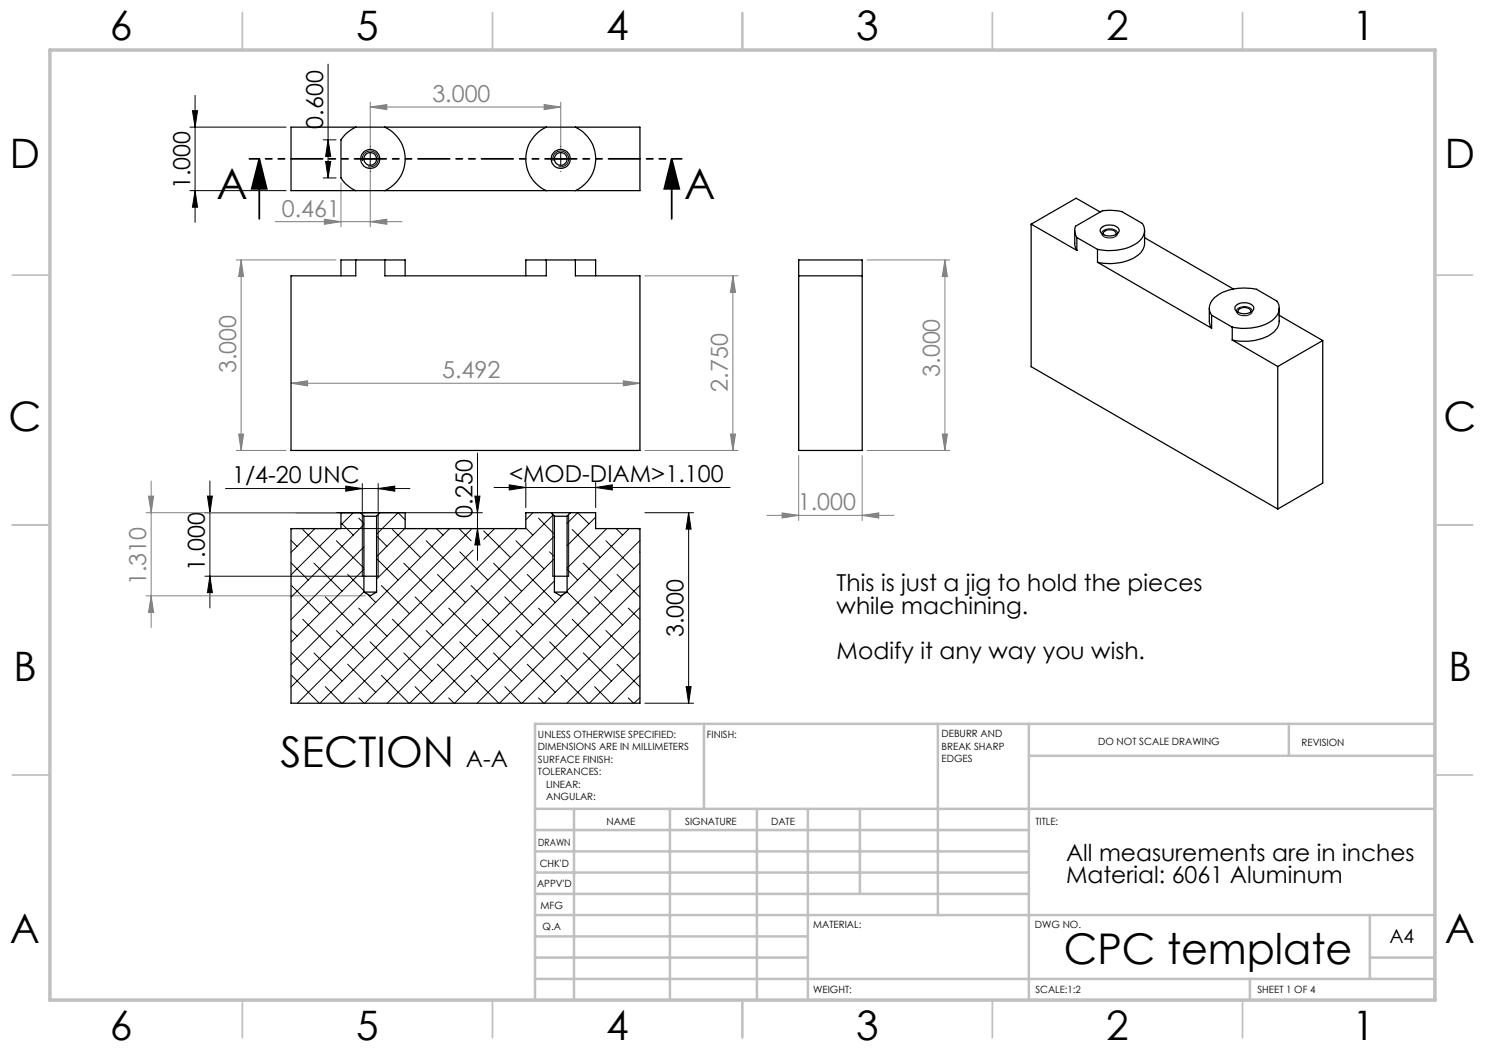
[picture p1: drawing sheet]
<svg xmlns="http://www.w3.org/2000/svg" width="297mm" height="210mm" viewBox="0 0 297 210" stroke-linecap="round" stroke-linejoin="round" font-family="sans-serif">
<path d="M51.9 31.8l1.4 6h-3zM51.9 31.8v12M134.3 31.8l1.6 6h-3zM134.3 31.8v12" fill="none" stroke="#000" stroke-width=".35"/>
<g fill="none" stroke="#000" stroke-width=".2">
<path d="M39 19.1v25.4M65.6 12.8v22.8M38 25.4h19.2M38 38.1h19.2M38.5 22.1h1l-.5 3.3zM39 38.1l.5 3.3h-1zM64.6 35.6h2.6M64.6 28h2.6M65.1 32.3h1l-.5 3.3zM65.6 28l.5 3.3h-1zM72.5 32.2a1.59 1.59 0 0 1 1.5-2 1.59 1.59 0 0 1 1.7 1.8 1.59 1.59 0 0 1-2.1 1.3M72.8 31.8h2.5"/>
<path d="M74 30.5v2.5M110.6 32.2a1.59 1.59 0 0 1 1.5-2 1.59 1.59 0 0 1 1.7 1.8 1.59 1.59 0 0 1-2.1 1.3M110.9 31.8h2.5M112.1 30.5v2.5M220.6 46.2a2.16 2.16 0 0 1 2.8 .3 .97 .97 0 0 1-1.1 1.1 1.58 1.58 0 0 1-2-.9zM247.4 61.9a2.06 2.06 0 0 1 3 .2 1.41 1.41 0 0 1-1.9 1l-.7-.2a.73 .73 0 0 1-.4-1zM41.5 99.2h1l-.5 3.3zM42 96.2v25.4M45.1 97.7h36.9M69.1 97.2l3.4 .5-3.4 .5zM72.5 96.7v5.6M75.6 97.7l3.4-.5v1z"/>
<path d="M75.6 96.7v5.6M95 99.2h1l-.5 3.3zM95.5 90.6v21.5M98.8 97.5h47.2M101.8 97l3.4 .5-3.4 .5zM105.2 96.5v5M119.1 97.5l3.3-.5v1zM119.1 96.5v5M41 102.5h55.5M41 115.2h32.1M42 115.2l.5 3.3h-1zM59.2 105.7h37.3"/>
<path d="M72.5 102.9v12.3M75.6 102.9v12.3M95.5 105.7l.5 3.3h-1zM110.6 102.9v12.3M113.7 102.9v12.3M129 102.5h9.7M137.7 102.5l.5 3.3h-1zM137.7 102.5v38.1M137.2 137.3h1l-.5 3.3zM129 140.6h9.7"/>
</g>
<g fill="none" stroke="#808080" stroke-width=".2">
<path d="M68.2 36.6v8.8M74 21.4l3.4-.5v1zM74 20.4v10.4M74 32.8v12.6M74 21.4h38.1M108.8 20.9l3.3 .5-3.3 .5zM112.1 20.4v10.4M47.2 52h20M48.2 52l.5 3.3h-1zM48.2 52v38.1M55 44.3h25.4M64.9 43.8l3.3 .5-3.3 .6z"/>
<path d="M74 44.3l3.4-.5v1.1zM129 55.2h18.6M146.6 55.2l.5 3.3h-1zM146.6 55.2v34.9M173.4 52h16.6M189 52v38.1M189 52l.5 3.3h-1zM58.2 76.7l3.3-.5v1zM58.2 76.7h69.8M124.7 76.2l3.3 .5-3.3 .5zM29.7 99.2h1l-.5 3.3zM30.2 96.2v29.3"/>
<path d="M47.2 90.1h10M47.7 86.8h1l-.5 3.3zM129 90.1h18.6M146.1 86.8h1l-.5 3.3zM159.7 91.1v13M172.4 91.1v13M173.4 90.1h16.6M188.5 86.8h1l-.5 3.3zM29.2 119.2h43.9M29.2 102.5h38M30.2 119.2l.5 3.3h-1zM153.4 103.1h25.4"/>
<path d="M156.4 102.6l3.3 .5-3.3 .5zM172.4 103.1l3.4-.5v1z"/>
</g>
<path d="M136.4 31.8h-86.5" fill="none" stroke="#000" stroke-width=".35" stroke-dasharray="6.3 1.3 1.3 1.3 1.3 1.3" stroke-dashoffset="4.4"/>
<g fill="none" stroke="#c0c0c0" stroke-width=".35">
<path d="M48.5 2.5v7.5M98.5 2.5v7.5M148.5 2.5v7.5M198.5 2.5v7.5M248.5 2.5v7.5M2.5 55h7.5M287 55h7.5M2.5 105h7.5M287 105h7.5M2.5 155h7.5M287 155h7.5M48.5 200v7.5"/>
<path d="M98.5 200v7.5M148.5 200v7.5M198.5 200v7.5M248.5 200v7.5"/>
</g>
<g fill="none" stroke="#c0c0c0" stroke-width=".5">
<path d="M140.8 144.8v17M187.6 144.8v38.2M205.8 144.8v55.2M205.8 151.2h81.2M257.8 144.8v6.4M287 144.8h-180v55.2M107 161.8h180M107 178.8h98.8M107 174.5h98.8M107 170.3h98.8M107 166h98.8M114.8 161.8v38.2"/>
<path d="M134 161.8v38.2M151.4 161.8v38.2M161.6 161.8v38.2M172 161.8v17M107 195.8h180M107 191.5h54.6M107 187.3h54.6M107 183h180M250 195.8v4.2M274 191.5h13M274 183v12.8"/>
</g>
<path d="M10 10h277v190h-277z" fill="none" stroke="#c0c0c0" stroke-width=".7"/>
<path d="M71.6 31.8h-.1M74.1 29.3v-.1M74.1 34.3h.1M76.6 31.8h.1M109.7 31.8h-.1M112.2 29.3v-.1M112.2 34.3h.1M114.7 31.8h.1" fill="none" stroke="#000" stroke-width=".2" stroke-dasharray="15.2 1.3 1.3 1.3"/>
<path d="M72.5 115.2h3.1M110.6 115.2h3.1" fill="none" stroke="#000" stroke-width=".25"/>
<g fill="#000">
<path d="M38.5 22.1h1l-.5 3.3zM39 38.1l.5 3.3h-1zM137.7 102.5l.5 3.3h-1zM137.2 137.3h1l-.5 3.3zM41.5 99.2h1l-.5 3.3zM42 115.2l.5 3.3h-1zM95 99.2h1l-.5 3.3zM95.5 105.7l.5 3.3h-1z"/>
<path d="M65.1 32.3h1l-.5 3.3zM65.6 28l.5 3.3h-1z"/>
<path d="M134.3 31.8l1.6 6h-3zM51.9 31.8l1.4 6h-3z"/>
<path d="M75.6 97.7l3.4-.5v1zM69.1 97.2l3.4 .5-3.4 .5z"/>
<path d="M101.8 97l3.4 .5-3.4 .5zM119.1 97.5l3.3-.5v1z"/>
</g>
<g fill="#808080">
<path d="M124.7 76.2l3.3 .5-3.3 .5zM58.2 76.7l3.3-.5v1zM172.4 103.1l3.4-.5v1zM156.4 102.6l3.3 .5-3.3 .5z"/>
<path d="M74 21.4l3.4-.5v1zM108.8 20.9l3.3 .5-3.3 .5zM64.9 43.8l3.3 .5-3.3 .6zM74 44.3l3.4-.5v1.1z"/>
<path d="M188.5 86.8h1l-.5 3.3zM189 52l.5 3.3h-1z"/>
<path d="M146.1 86.8h1l-.5 3.3zM146.6 55.2l.5 3.3h-1zM30.2 119.2l.5 3.3h-1zM29.7 99.2h1l-.5 3.3z"/>
<path d="M48.2 52l.5 3.3h-1zM47.7 86.8h1l-.5 3.3z"/>
</g>
<g fill="none" stroke="#000" stroke-width=".25">
<path d="M58.2 25.4h69.8v12.7h-69.8zM71.2 25.4a7 7 0 0 0-3 2.6v7.6a7 7 0 0 0 3 2.5M77 25.4a7 7 0 0 1 4 6.4 7 7 0 0 1-4 6.3M109.3 25.4a7 7 0 0 0-4.1 6.4 7 7 0 0 0 4.1 6.3M115.1 25.4a7 7 0 0 1 4 6.4 7 7 0 0 1-4 6.3M71.2 52h-3v3.2M71.2 52h5.8M71.2 52v3.2h-13v34.9h69.8v-34.9h-12.9v-3.2M77 52h4v3.2M77 52v3.2h32.3v-3.2M109.3 52h-4.1v3.2M109.3 52h5.8"/>
<path d="M115.1 52h4v3.2M159.7 52h12.7v38.1h-12.7zM159.7 55.2h12.7M206.2 44.8l9.2 5.3M206.2 44.8v28.5l49.4 28.5M214.9 46.1v2.9l.5 1.1M215.4 47.5a2.45 2.45 0 0 1-.3-2.2l5.4-3.2a12 12 0 0 1 3.9 .2l4.1 2.4a2.87 2.87 0 0 1-1.4 4.1 11 11 0 0 1-7.6 1.1M215.4 47.5l4.1 2.4M215.4 47.5v2.6M219.5 49.9v2.5M219.5 52.4l22.8 13.2M220 42.4l-4.8-2.8-9 5.2"/>
<path d="M220.2 45.6a2.54 2.54 0 0 1 3.6 .2 1.04 1.04 0 0 1-1.1 1.3 2.23 2.23 0 0 1-2.7-.9zM220.7 46.9a.69 .69 0 0 1 .8-.9 1.21 1.21 0 0 1 1.7 .8l-.1 .1M228.9 46.1v2.6a3.7 3.7 0 0 1-2.8 3.2 11.2 11.2 0 0 1-6.6 .5M228.9 47.5l17.8 10.3M241.9 61.7v2.8l.4 1.1M242.3 63a2.84 2.84 0 0 1 1.4-4.1 10.8 10.8 0 0 1 7.6-1.1l4.1 2.4a2.76 2.76 0 0 1-1 3.9 10.6 10.6 0 0 1-7.9 1.3M242.3 63v2.6M242.3 63l4.2 2.4M246.5 65.4v2.6M246.5 68l9.1 5.3M247.3 61a2.65 2.65 0 0 1 3.4 .4 1.09 1.09 0 0 1-1 1.2 2.2 2.2 0 0 1-2.7-.9v-.3zM247.7 62.5a.69 .69 0 0 1 .7-.9 1.19 1.19 0 0 1 1.7 .8l-.1 .1"/>
<path d="M255.6 73.3v28.5M255.8 61.7v2.5a4.1 4.1 0 0 1-3.2 3.5 11.2 11.2 0 0 1-6.1 .3M255.8 63.1l8.7 5M264.5 68.1v28.5l-8.9 5.2M264.5 68.1l-8.9 5.2M72.1 102.5h3.9M72.1 102.5h-3.9v3.2h-10v34.9h69.8v-34.9h-8.9v-3.2h-5M72.1 102.5l.7 .7M72.8 118.4h2.5M72.8 103.2h2.5M72.8 103.2v15.2M72.8 118.4l1.2 .8 1.3-.8"/>
<path d="M75.3 103.2v15.2M76 102.5h5v3.2h24.2v-3.2h5M76 102.5l-.7 .7M110.2 102.5h3.9M110.2 102.5l.7 .7M110.9 118.4h2.5M110.9 103.2h2.5M110.9 118.4l1.2 .8 1.3-.8M110.9 103.2v15.2M113.4 103.2v15.2M114.1 102.5l-.7 .7"/>
<circle cx="74" cy="31.8" r="1.9"/>
<circle cx="74.1" cy="31.8" r="1.28"/>
<circle cx="112.1" cy="31.8" r="1.9"/>
<circle cx="112.2" cy="31.8" r="1.28"/>
</g>
<g fill="none" stroke="#000" stroke-width=".2">
<path d="M58.2 112.6l3.5 3.4M58.2 108.1l1.2 1.2M58.3 117.1l5.6 5.6M58.5 105.7l-.3 .3M60.5 105.9l5.6 5.6M62.8 112.6l5.6 5.6M63 105.7l-4.8 4.8M65.1 119.4l5.6 5.6M67.3 108.2l5.5 5.4M67.5 105.7l-9.3 9.3M68.2 104.6l2.5 2.4M69.5 114.9l3.3 3.2"/>
<path d="M70.7 102.5l-2.5 2.5M71.8 103.6l1 1.1M72.8 104.9l-14.6 14.5M72.8 109.4l-14.6 14.5M72.8 113.9l-14.6 14.5M72.8 118.4l-14.6 14.5M73.5 118.8l1.6 1.7M75.3 111.7l4.3 4.3M75.3 107.2l2.1 2.1M76.3 117.1l5.6 5.6M78.5 105.9l5.6 5.6M80.8 112.6l5.6 5.6"/>
<path d="M81 104l-1.4-1.5-4.3 4.3M81 105.6l-5.7 5.7M83 119.4l5.6 5.6M85.2 108.2l5.6 5.6M85.4 105.7l-10.1 10.1M87.3 105.7l1.3 1.3M87.5 114.9l5.6 5.6M89.9 105.7l-31.7 31.7M91.8 105.7l2.4 2.5M92 110.4l5.6 5.6M94.2 105.9l-34.7 34.7M94.2 117.1l5.6 5.6"/>
<path d="M94.6 110l-30.6 30.6M96.7 106.2l5.4 5.3M98.7 112.6l5.6 5.6M98.9 105.7l-2.2 2.2M101 119.4l5.6 5.6M103.2 108.2l5.6 5.6M103.4 105.7l-34.9 34.9M105.2 105.6l1.4 1.4M105.4 114.9l5.7 5.6M106.6 102.5l-1.4 1.5M107.7 103.6l3.2 3.2M109.9 110.4l1 .9"/>
<path d="M110.6 103l-37.6 37.6M110.9 107.2l-33.5 33.4M110.9 111.7l-28.9 28.9M110.9 116.2l-24.5 24.4M112.7 118.8l-21.8 21.8M113.4 104.7l2.1-2.2 2.3 2.3M113.4 118.4l4.4 4.3M113.4 113.9l2.1 2.1M114.4 105.9l5.7 5.6M116.7 112.6l5.6 5.6M118.9 119.4l5.6 5.6M119.1 103.4l-5.7 5.7"/>
<path d="M121.2 108.2l5.6 5.6M121.4 105.7l-8 7.9M123.2 105.7l1.3 1.3M123.4 114.9l4.6 4.5M125.8 105.7l-12.4 12.4M127.7 105.7l.3 .3M127.9 110.4l.1 .1M128 108.1l-32.6 32.5M128 112.6l-28.1 28M128 117l-23.6 23.6M58.2 130.5l3.5 3.5M58.2 126l1.2 1.2"/>
<path d="M58.3 135.1l5.6 5.5M60.5 123.9l5.6 5.6M62.8 130.6l5.6 5.6M65.1 137.3l3.2 3.3M67.3 126.1l5.6 5.6M69.5 132.8l5.6 5.7M71.8 139.6l1 1M71.8 121.6l5.6 5.6M74 128.4l5.6 5.6M76.3 135.1l5.5 5.5M78.5 123.9l5.6 5.6M80.8 130.6l5.6 5.6"/>
<path d="M83 137.3l3.3 3.3M85.2 126.1l5.6 5.6M87.5 132.8l5.6 5.7M89.7 139.6l1.1 1M89.7 121.6l5.7 5.6M92 128.4l5.6 5.6M94.2 135.1l5.6 5.5M96.4 123.9l5.7 5.6M98.7 130.6l5.6 5.6M101 137.3l3.2 3.3M103.2 126.1l5.6 5.6M105.4 132.8l5.7 5.7"/>
<path d="M107.7 139.6l1.1 1M107.7 121.6l5.6 5.6M109.9 128.4l5.6 5.6M112.2 135.1l5.5 5.5M114.4 123.9l5.7 5.6M116.7 130.6l5.6 5.6M118.9 137.3l3.3 3.3M121.2 126.1l5.6 5.6M123.4 132.8l4.6 4.6M125.7 139.6l1 1M125.7 121.6l2.3 2.3M127.9 128.4h.1"/>
<path d="M128 121.5l-19.1 19.1M128 126l-14.6 14.6M128 130.5l-10.1 10.1M128 135l-5.7 5.6M128 139.5l-1.2 1.1"/>
</g>
<g font-size="8.5">
<text x="43.3" y="39.8">A</text>
<text x="136.8" y="39.8">A</text>
<text x="56.1" y="153.4">SECTION</text>
<text x="212.8" y="192.7">CPC template</text>
</g>
<g font-size="8.1">
<text x="22" y="8">6</text>
<text x="71.2" y="8">5</text>
<text x="121.2" y="8">4</text>
<text x="171.3" y="8">3</text>
<text x="221.3" y="8">2</text>
<text x="270.5" y="8">1</text>
<text x="2" y="33.6">D</text>
<text x="289" y="33.6">D</text>
<text x="1.7" y="86.1">C</text>
<text x="288.7" y="86.1">C</text>
<text x="2.7" y="136.1">B</text>
<text x="289.7" y="136.1">B</text>
<text x="2" y="188.6">A</text>
<text x="289" y="188.6">A</text>
<text x="22" y="208">6</text>
<text x="71.2" y="208">5</text>
<text x="121.2" y="208">4</text>
<text x="171.3" y="208">3</text>
<text x="221.3" y="208">2</text>
<text x="270.5" y="208">1</text>
</g>
<g font-size="4.7" fill="#808080">
<text x="86.5" y="20.4">3.000</text>
<text x="56.4" y="43.3">0.461</text>
<text x="47.2" y="74.7" transform="rotate(-90 47.2 74.7)">3.000</text>
<text x="88.4" y="75.6">5.492</text>
<text x="188" y="75.4" transform="rotate(-90 188 75.4)">3.000</text>
<text x="145.6" y="78.3" transform="rotate(-90 145.6 78.3)">2.750</text>
<text x="159.6" y="102.1">1.000</text>
<text x="29.2" y="117" transform="rotate(-90 29.2 117)">1.310</text>
</g>
<g font-size="4.7">
<text x="64.6" y="25.7" transform="rotate(-90 64.6 25.7)">0.600</text>
<text x="38" y="37.8" transform="rotate(-90 38 37.8)">1.000</text>
<text x="46.4" y="96.7">1/4-20 UNC</text>
<text x="101.8" y="96.5">&lt;MOD-DIAM&gt;1.100</text>
<text x="94.5" y="103.5" transform="rotate(-90 94.5 103.5)">0.250</text>
<text x="41" y="114.1" transform="rotate(-90 41 114.1)">1.000</text>
<text x="167.3" y="118.3">This is just a jig to hold the pieces</text>
<text x="167.3" y="122.8">while machining.</text>
<text x="136.7" y="127.4" transform="rotate(-90 136.7 127.4)">3.000</text>
<text x="167.3" y="131.8">Modify it any way you wish.</text>
<text x="93.2" y="153.3">A-A</text>
<text x="213.2" y="172.2">All measurements are in inches</text>
<text x="213.2" y="176.7">Material: 6061 Aluminum</text>
</g>
<text font-size="3.9" x="277.9" y="188.5">A4</text>
<g font-size="2">
<text x="107.6" y="147.6">UNLESS OTHERWISE SPECIFIED:</text>
<text x="141.4" y="147.6">FINISH:</text>
<text x="188.3" y="147.5">DEBURR AND</text>
<text x="188.3" y="150">BREAK SHARP</text>
<text x="219.6" y="149">DO NOT SCALE DRAWING</text>
<text x="260.3" y="149.2">REVISION</text>
<text x="107.6" y="150.1">DIMENSIONS ARE IN MILLIMETERS</text>
<text x="107.6" y="152.6">SURFACE FINISH:</text>
<text x="107.6" y="155.1">TOLERANCES:</text>
<text x="188.3" y="152.5">EDGES</text>
<text x="109.2" y="157.6">LINEAR:</text>
<text x="109.2" y="160.1">ANGULAR:</text>
<text x="121.3" y="165">NAME</text>
<text x="137" y="164.9">SIGNATURE</text>
<text x="154.2" y="164.9">DATE</text>
<text x="207.1" y="164.9">TITLE:</text>
<text x="107.6" y="169.1">DRAWN</text>
<text x="107.9" y="173.3">CHK'D</text>
<text x="107.4" y="177.4">APPV'D</text>
<text x="108.1" y="181.8">MFG</text>
<text x="108.5" y="186">Q.A</text>
<text x="162.6" y="185.5">MATERIAL:</text>
<text x="207" y="185.5">DWG NO.</text>
<text x="162.6" y="198.5">WEIGHT:</text>
<text x="207.1" y="198.6">SCALE:1:2</text>
<text x="251.5" y="198.6">SHEET 1 OF 4</text>
</g>
</svg>
